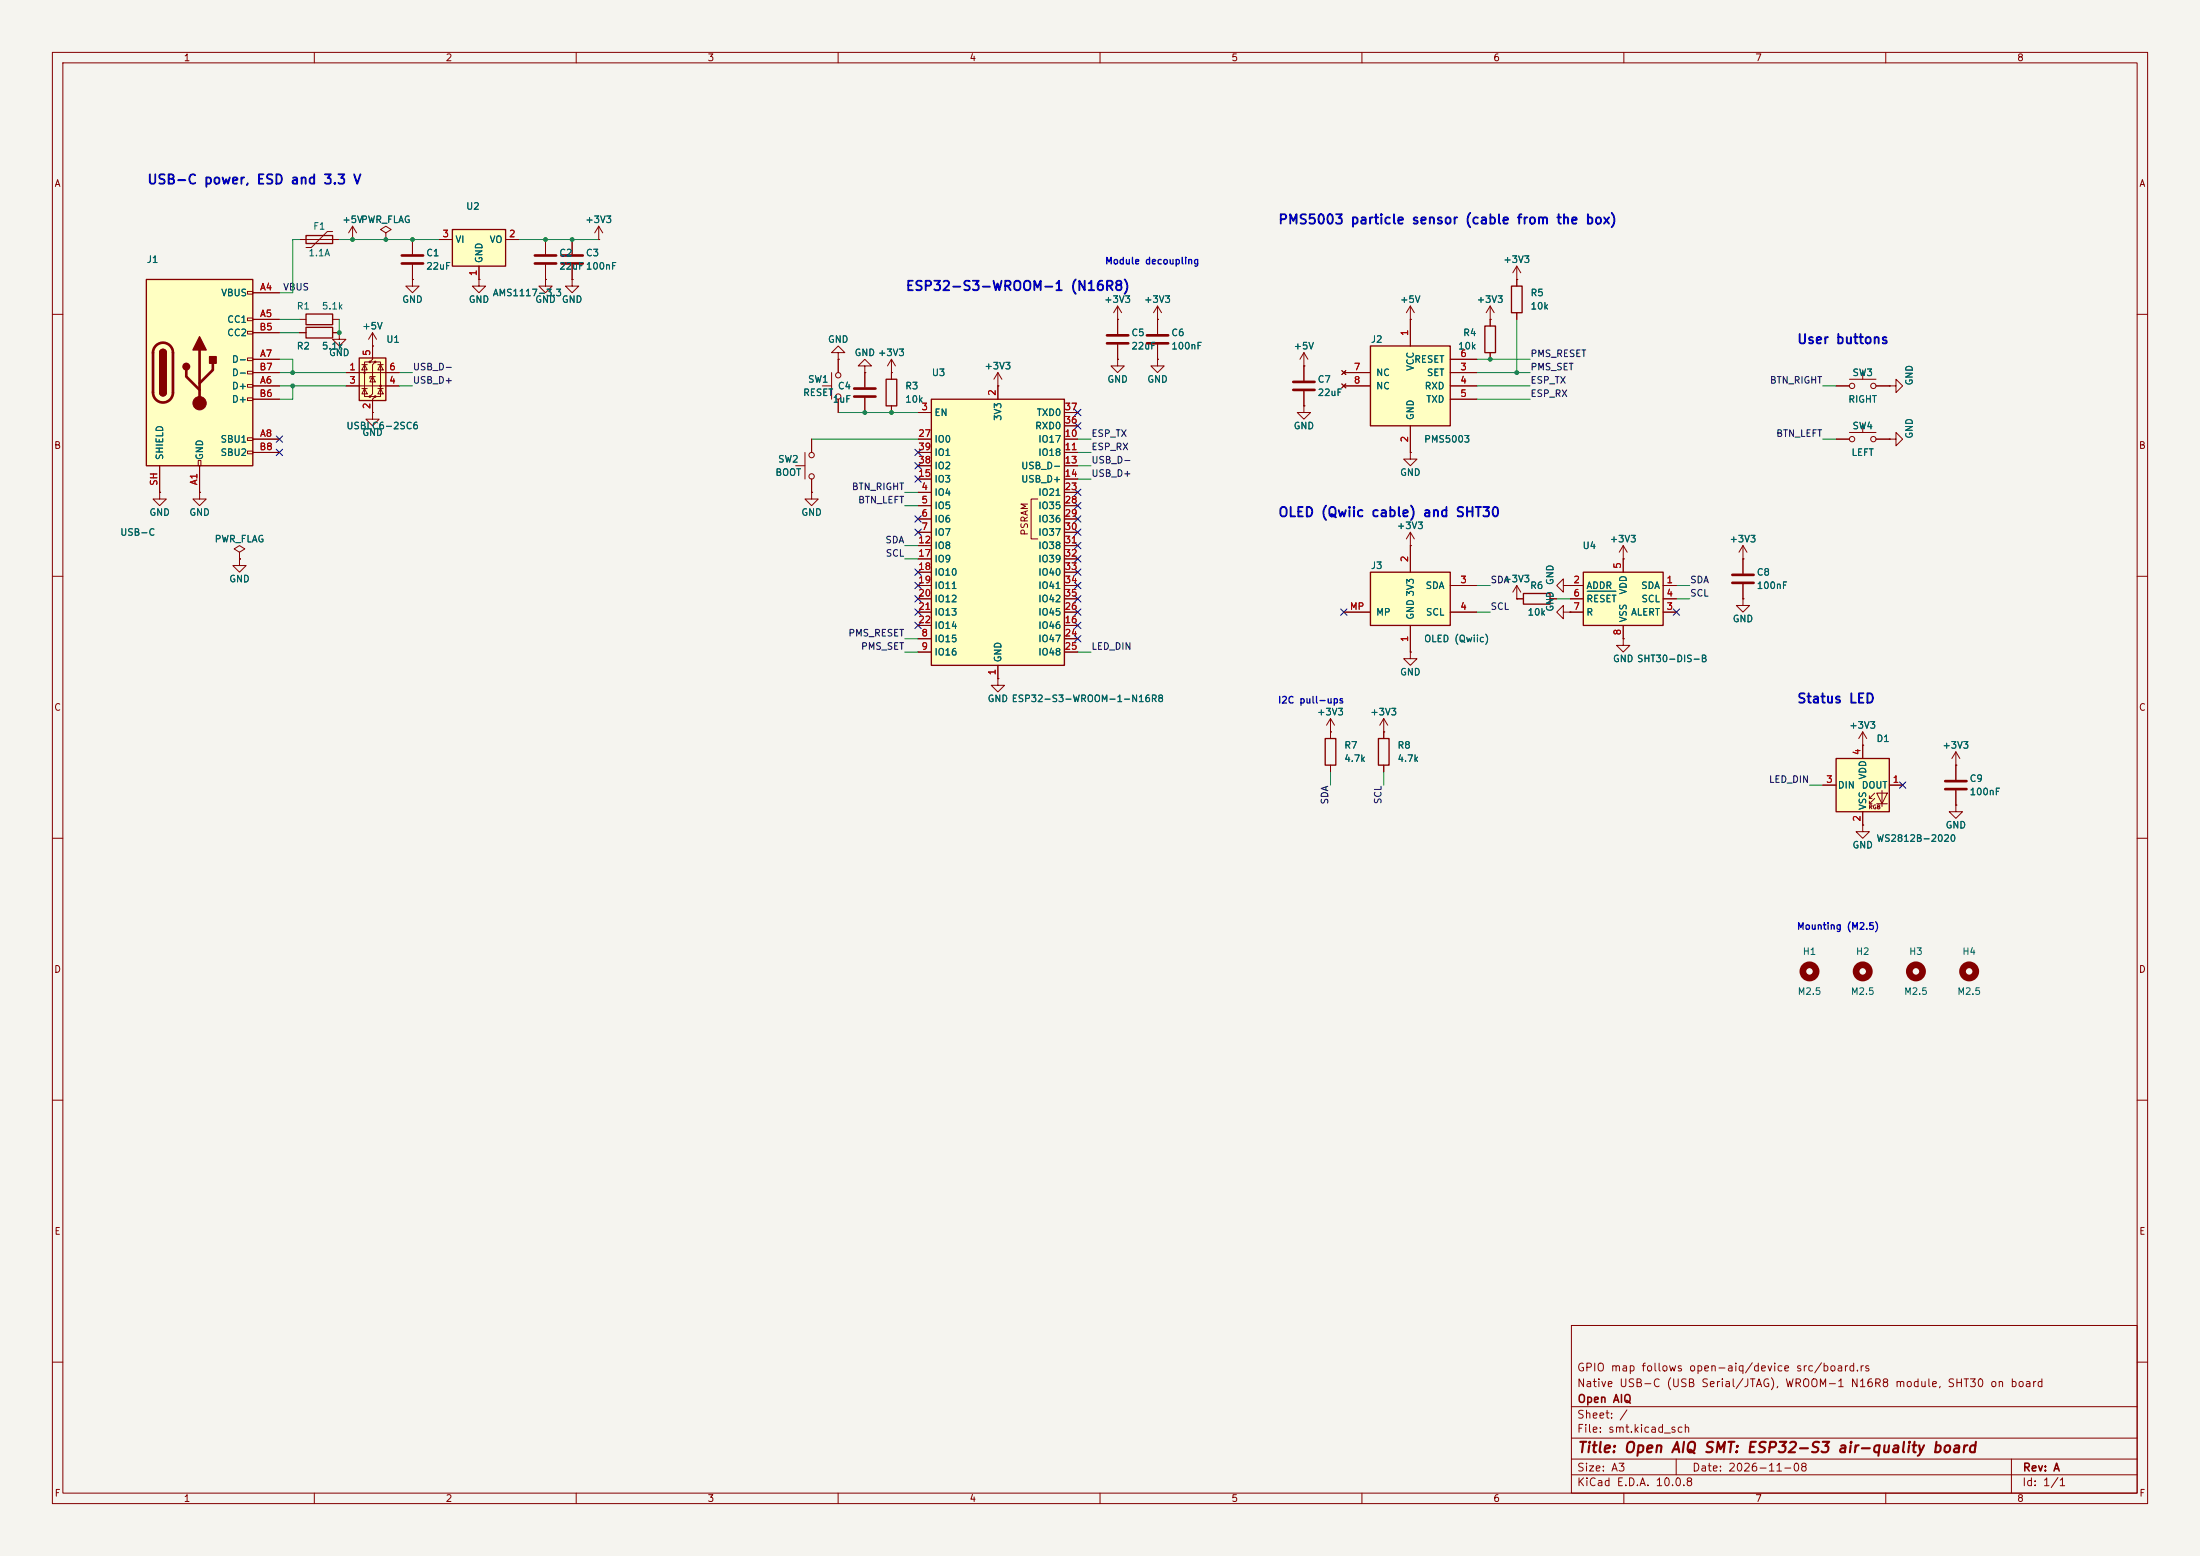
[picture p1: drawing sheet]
<svg xmlns="http://www.w3.org/2000/svg" width="420mm" height="297mm" viewBox="0 0 420 297" stroke-linecap="round" stroke-linejoin="round" font-family="sans-serif">
<path d="M0 0h420v297h-420z" fill="#f5f4ef" stroke="#f5f4ef" stroke-width=".19"/>
<g fill="none" stroke="#840000" stroke-width=".19">
<path d="M10 10h400v277h-400zM12 12h396v273h-396zM60 10v2M110 10v2M160 10v2M210 10v2M260 10v2M310 10v2M360 10v2M109.2 45.7v2.8M109.2 50.5v2.8M10 60h2"/>
<path d="M350.5 73.7h2.6M353.1 72.4h5M355.6 70.6v1.8M358.1 73.7h2.6M360.7 73.7h1.2v-1.3l1.3 1.3-1.3 1.2v-1.2M360.7 73.7h.1M408 60h2M151.9 88.9h1.8M153.7 86.4v5M154.9 83.8v2.6M154.9 91.4v2.6M350.5 83.8h2.6"/>
<path d="M353.1 82.6h5M355.6 80.8v1.8M358.1 83.8h2.6M360.7 83.8h1.2v-1.2l1.3 1.2-1.3 1.3v-1.3M360.7 83.8h.1M10 110h2M289.6 114.3h1.2M295.9 114.3h1.3M298.4 116.8v-1.2l-1.2 1.2 1.2 1.3v-1.3h1.3M299.7 116.8h.1M309.9 106.7h.1M309.9 104.1l-.8 1.3"/>
<path d="M309.9 104.1l.7 1.3M309.9 104.1v2.6M332.7 106.7h.1M332.7 104.1l-.7 1.3M332.7 104.1l.8 1.3M332.7 104.1v2.6M408 110h2M309.9 121.9v1.3h1.2l-1.2 1.3-1.3-1.3h1.3M309.9 121.9h.1M10 160h2M408 160h2M10 210h2"/>
<path d="M408 210h2M300 253h108v32h-108zM10 260h2M300 278.5h108M300 274.5h108M300 268.5h108M320 278.5v3M384 278.5v6.5M408 260h2M60 285v2M110 285v2M160 285v2"/>
<path d="M210 285v2M260 285v2M300 281.5h108M310 285v2M360 285v2"/>
<circle cx="353.6" cy="73.7" r=".51"/>
<circle cx="357.6" cy="73.7" r=".51"/>
<circle cx="154.9" cy="86.9" r=".51"/>
<circle cx="154.9" cy="90.9" r=".51"/>
<circle cx="353.6" cy="83.8" r=".51"/>
<circle cx="357.6" cy="83.8" r=".51"/>
</g>
<path d="M290.8 113.3h5.1v2h-5.1z" fill="none" stroke="#840000" stroke-width=".25"/>
<path d="M107.2 48.8h4.1M107.2 50.3h4.1" fill="none" stroke="#840000" stroke-width=".51"/>
<g fill="none" stroke="#840000" stroke-width="1.3">
<circle cx="345.4" cy="185.4" r="1.27"/>
<circle cx="355.6" cy="185.4" r="1.27"/>
<circle cx="365.8" cy="185.4" r="1.27"/>
<circle cx="375.9" cy="185.4" r="1.27"/>
</g>
<path d="M350.5 144.8h10.2v10.1h-10.2z" fill="#ffffc2"/>
<g fill="none" stroke="#840000" stroke-width=".19">
<path d="M38.1 94v1.3h1.3l-1.3 1.2-1.3-1.2h1.3M38.1 94h.1M355.6 139.7v5.1M355.6 139.7l-.8 1.3M355.6 139.7l.8 1.3M348 149.9h2.5M355.6 157.5v1.3h1.3l-1.3 1.2-1.3-1.2h1.3M355.6 157.5h.1M355.6 142.2h.1M355.6 154.9v2.6M356.9 152.4h.5M356.9 153.4h.5"/>
<path d="M357.9 151.4l-1 1v-.5M357.9 152.4l-1 1v-.5M358.3 151.4h2l-1 2zM358.3 153.4h2M359.3 150.9v3M360.7 149.9h2.5M373.4 153.7v1.2h1.2l-1.2 1.3-1.3-1.3h1.3M373.4 153.7h.1M373.4 146.1h.1M373.4 143.5v5.3M373.4 150.9v2.8M373.4 143.5l-.8 1.3"/>
<path d="M373.4 143.5l.7 1.3"/>
</g>
<path d="M350.5 144.8h10.2v10.1h-10.2z" fill="none" stroke="#840000" stroke-width=".25"/>
<path d="M371.3 149.1h4.1M371.3 150.6h4.1" fill="none" stroke="#840000" stroke-width=".51"/>
<path d="M27.9 53.3h20.4v35.6h-20.4z" fill="#ffffc2"/>
<g fill="none" stroke="#840000" stroke-width=".19">
<path d="M47.2 55.6h1.1v.5h-1.1zM48.3 55.9h5M47.2 60.7h1.1v.5h-1.1zM47.2 63.2h1.1v.6h-1.1zM47.2 68.3h1.1v.5h-1.1zM47.2 70.9h1.1v.5h-1.1zM47.2 73.4h1.1v.5h-1.1zM47.2 75.9h1.1v.6h-1.1zM48.3 61h5M48.3 73.7h5M48.3 68.6h5M48.3 63.5h5"/>
<path d="M48.3 76.2h5M48.3 71.1h5M30.5 94v1.3h1.2l-1.2 1.2-1.3-1.2h1.3M30.5 94h.1M30.5 88.9v5.1M37.8 87.9h.6v1h-.6zM38.1 88.9v5.1M47.2 83.6h1.1v.5h-1.1zM47.2 86.1h1.1v.5h-1.1zM48.3 83.8h5M48.3 86.4h5M298.4 111.8v-1.3l-1.2 1.3 1.2 1.2v-1.2h1.3"/>
<path d="M299.7 111.8h.1M269.2 124.5v1.2h1.3l-1.3 1.3-1.2-1.3h1.2M269.2 124.5h.1"/>
</g>
<path d="M27.9 53.3h20.4v35.6h-20.4zM30.5 67.3a.64 .64 0 0 1 .6-.6 .64 .64 0 0 1 .6 .6M30.5 74.9a.64 .64 0 0 0 .6 .7 .64 .64 0 0 0 .6-.7" fill="none" stroke="#840000" stroke-width=".25"/>
<path d="M29.8 66a1.9 1.9 0 0 1 2-.4 1.9 1.9 0 0 1 1.2 1.7v7.6a1.91 1.91 0 0 1-1.9 1.9 1.91 1.91 0 0 1-1.9-1.9v-7.7l.2-.7zM35.6 70.6v1.3l2.5 2.5M38.1 66.8v10.2M40.6 69.3v1.3l-2.5 2.6" fill="none" stroke="#840000" stroke-width=".51"/>
<g fill="#840000" stroke="#840000" stroke-width=".25">
<path d="M30.5 67.3h1.2v7.6h-1.2z"/>
<path d="M30.7 66.9a.64 .64 0 0 1 .7-.2 .64 .64 0 0 1 .3 .6h-1.2z"/>
<path d="M30.5 74.9h1.2a.64 .64 0 0 1-.6 .7 .64 .64 0 0 1-.6-.7z"/>
<path d="M38.1 64.3l1.3 2.5h-2.6z"/>
<path d="M40 68.1h1.3v1.2h-1.3z"/>
<circle cx="35.6" cy="70" r=".63"/>
</g>
<circle cx="38.1" cy="77" r="1.27" fill="#840000" stroke="#840000" stroke-width=".19"/>
<path d="M261.6 109.2h15.3v10.2h-15.3z" fill="#ffffc2"/>
<path d="M288.5 54.6h2.1v5.1h-2.1zM261.6 109.2h15.3v10.2h-15.3zM253 141h2v5.1h-2zM263.1 141h2.1v5.1h-2.1z" fill="none" stroke="#840000" stroke-width=".25"/>
<g fill="none" stroke="#840000" stroke-width=".19">
<path d="M221 58.4l-.8 1.3M221 58.4l.7 1.3M221 58.4v5.4M269.2 58.4v2.6M269.2 58.4l-.7 1.3M269.2 58.4l.8 1.3M284.5 58.4l-.8 1.3M284.5 58.4l.7 1.3M284.5 58.4v2.6M289.6 53.3h.1M289.6 50.8v3.8M289.6 59.7v1.3"/>
<path d="M289.6 50.8l-.8 1.3M289.6 50.8l.7 1.3M213.4 61v2.8M213.4 65.8v2.8M221 68.6v1.3h1.2l-1.2 1.2-1.3-1.2h1.3M221 68.6h.1M221 61h.1M221 65.8v2.8M248.9 77.5v1.2h1.3l-1.3 1.3-1.3-1.3h1.3M248.9 77.5h.1M248.9 69.9h.1M248.9 67.3v5.3"/>
<path d="M248.9 74.7v2.8M248.9 67.3l-.7 1.3M248.9 67.3l.8 1.3M269.2 61h.1M284.5 61h.1M269.2 86.4v1.2h1.3l-1.3 1.3-1.2-1.3h1.2M269.2 86.4h.1M256.5 116.8h5.1M269.2 104.1h.1M269.2 101.6v7.6M269.2 119.4v5.1M269.2 101.6l-.7 1.3"/>
<path d="M269.2 101.6l.8 1.3M276.9 111.8h5M276.9 116.8h5M289.6 114.3h.1M289.6 111.8l-.8 1.2M289.6 111.8l.7 1.2M289.6 111.8v2.5M254 139.7h.1M254 137.2l-.8 1.2M254 137.2l.8 1.2M254 137.2v3.8M264.2 139.7h.1"/>
<path d="M264.2 137.2l-.8 1.2M264.2 137.2l.7 1.2M264.2 137.2v3.8M254 146.1v1.2M264.2 146.1v1.2"/>
</g>
<path d="M211.3 64h4.1M211.3 65.5h4.1M218.9 64h4.1M218.9 65.5h4.1M246.9 72.9h4.1M246.9 74.4h4.1" fill="none" stroke="#840000" stroke-width=".51"/>
<path d="M261.6 66h15.3v15.3h-15.3z" fill="#ffffc2"/>
<path d="M261.6 66h15.3v15.3h-15.3zM283.5 62.2h2v5.1h-2z" fill="none" stroke="#840000" stroke-width=".25"/>
<g fill="none" stroke="#840000" stroke-width=".19">
<path d="M256.2 70.7l.7 .8M256.2 73.3l.7 .7M256.5 71.1h5.1M256.5 73.7h5.1M256.9 70.7l-.7 .8M256.9 73.3l-.7 .7M269.2 61v5M276.9 71.1h5M276.9 73.7h5M276.9 76.2h5M276.9 68.6h5M284.5 61v1.2"/>
<path d="M284.5 67.3v1.3M269.2 81.3v5.1"/>
</g>
<path d="M177.8 76.2h25.4v50.8h-25.4z" fill="#ffffc2"/>
<path d="M177.8 76.2h25.4v50.8h-25.4z" fill="none" stroke="#840000" stroke-width=".25"/>
<g fill="none" stroke="#840000" stroke-width=".19">
<path d="M175.3 78.7h2.5M190.5 73.7v2.5M203.2 78.7h2.5M154.9 94v1.3h1.3l-1.3 1.2-1.2-1.2h1.2M154.9 94h.1M175.3 94h2.5M175.3 96.5h2.5M175.3 99.1h2.5M175.3 83.8h2.5M175.3 86.4h2.5M175.3 88.9h2.5M175.3 91.4h2.5"/>
<path d="M198.1 95.3h-1.3v7.6h1.3M203.2 94h2.5M203.2 96.5h2.5M203.2 99.1h2.5M203.2 83.8h2.5M203.2 86.4h2.5M203.2 88.9h2.5M203.2 91.4h2.5M203.2 81.3h2.5M175.3 101.6h2.5M175.3 104.1h2.5M175.3 119.4h2.5"/>
<path d="M175.3 106.7h2.5M175.3 109.2h2.5M175.3 111.8h2.5M175.3 114.3h2.5M175.3 116.8h2.5M203.2 101.6h2.5M203.2 104.1h2.5M203.2 119.4h2.5M203.2 106.7h2.5M203.2 109.2h2.5M203.2 111.8h2.5M203.2 114.3h2.5"/>
<path d="M203.2 116.8h2.5M332.7 114.3v1.3h1.3l-1.3 1.2-1.2-1.2h1.2M332.7 114.3h.1M332.7 106.7v2.8M332.7 111.5v2.8M175.3 121.9h2.5M175.3 124.5h2.5M190.5 129.5v1.3h1.3l-1.3 1.3-1.3-1.3h1.3M190.5 129.5h.1M190.5 127v2.5M203.2 121.9h2.5M203.2 124.5h2.5"/>
</g>
<path d="M330.7 109.7h4.1M330.7 111.3h4.1" fill="none" stroke="#840000" stroke-width=".51"/>
<path d="M302.3 109.2h15.2v10.2h-15.2z" fill="#ffffc2"/>
<path d="M58.4 59.9h5.1v2.1h-5.1zM58.4 62.5h5.1v2h-5.1zM302.3 109.2h15.2v10.2h-15.2z" fill="none" stroke="#840000" stroke-width=".25"/>
<g fill="none" stroke="#840000" stroke-width=".19">
<path d="M213.4 58.4l-.8 1.3M213.4 58.4l.7 1.3M213.4 58.4v2.6M57.1 61h1.3M57.1 63.5h1.3M63.5 61h1.3M63.5 63.5h1.3M64.8 63.5v1.3h1.2l-1.2 1.2-1.3-1.2h1.3M64.8 63.5h.1M71.1 66h.1M71.1 78.7v1.3h1.3l-1.3 1.3-1.3-1.3h1.3M71.1 78.7h.1"/>
<path d="M71.1 63.5l-.7 1.3M71.1 63.5l.8 1.3M71.1 63.5v2.5M157 73.7h1.7M158.7 71.1v5.1M160 67.3h1.3l-1.3-1.3-1.3 1.3h1.3v1.3M160 68.6h.1M160 68.6v2.5M160 76.2v2.5M165.1 69.9h1.3l-1.3-1.3-1.3 1.3h1.3v1.2M165.1 71.1h.1M165.1 71.1v2.8"/>
<path d="M165.1 75.9v2.8M170.2 71.1h.1M170.2 68.6l-.8 1.3M170.2 68.6l.7 1.3M170.2 68.6v2.5M190.5 73.7h.1M190.5 71.1l-.8 1.3M190.5 71.1l.8 1.3M190.5 71.1v2.6M213.4 61h.1M213.4 68.6v1.3h1.2l-1.2 1.2-1.3-1.2h1.3M213.4 68.6h.1"/>
<path d="M45.7 106.7v1.3h1.3l-1.3 1.2-1.3-1.2h1.3M45.7 106.7h.1M45.7 105.4l1-.6-1-.7-1 .7 1 .6v1.3M299.7 111.8h2.6M299.7 116.8h2.6M299.7 114.3h2.6M309.9 106.7v2.5M309.9 119.4v2.5M317.5 111.8h2.5M317.5 116.8h2.5M317.5 114.3h2.5"/>
<circle cx="160" cy="75.7" r=".51"/>
<circle cx="160" cy="71.6" r=".51"/>
</g>
<path d="M303 112.9h5.5" fill="none" stroke="#006464" stroke-width=".19"/>
<path d="M163.1 74.2h4M163.1 75.7h4" fill="none" stroke="#840000" stroke-width=".51"/>
<path d="M68.6 68.3h5.1v8.2h-5.1z" fill="#ffffc2"/>
<g fill="#840000">
<circle cx="69.6" cy="71.1" r=".25"/>
<circle cx="70.6" cy="69.1" r=".25"/>
<circle cx="70.6" cy="75.7" r=".25"/>
<circle cx="71.6" cy="69.1" r=".25"/>
<circle cx="71.6" cy="75.7" r=".25"/>
<circle cx="72.6" cy="73.7" r=".25"/>
</g>
<g fill="none" stroke="#840000" stroke-width=".19">
<path d="M57.1 45.7h7.7M63.5 44.2h-1l-3.1 3h-1M67.3 45.7h.1M67.3 43.2l-.8 1.3M67.3 43.2l.8 1.3M67.3 43.2v2.5M73.7 44.5l1-.7-1-.6-1.1 .6 1.1 .7v1.2M73.7 45.7h.1M78.7 53.3v1.3h1.3l-1.3 1.3-1.2-1.3h1.2M78.7 53.3h.1M78.7 45.7v2.8M78.7 50.5v2.8"/>
<path d="M104.1 45.7v2.8M104.1 50.5v2.8M109.2 53.3v1.3h1.3l-1.3 1.3-1.3-1.3h1.3M109.2 53.3h.1M114.3 45.7h.1M114.3 43.2l-.8 1.3M114.3 43.2l.8 1.3M114.3 43.2v2.5M66 71.1h10.2M66 73.7h10.2M69.1 74.2h1M69.1 69.6h1"/>
<path d="M69.6 69.6l.5 1h-1zM69.6 74.2l.5 1h-1zM70.6 69.1h-1v6.6h1M71.1 66v2.6l-.5 .5h1l-.5 .5v5.6l-.5 .5h1l-.5 .5v2.5M71.1 71.9l.5 1h-1zM71.6 71.9h-1v.4M71.6 69.1h1v6.6h-1M72.1 74.2h1.1M72.1 69.6h1.1M72.6 69.6l.6 1h-1.1zM72.6 74.2l.6 1h-1.1zM170.2 71.1v1.3"/>
<path d="M170.2 77.5v1.2"/>
</g>
<path d="M58.4 45h5.1v1.5h-5.1zM68.6 68.3h5.1v8.2h-5.1zM169.2 72.4h2v5.1h-2z" fill="none" stroke="#840000" stroke-width=".25"/>
<path d="M76.7 48.8h4.1M76.7 50.3h4.1M102.1 48.8h4.1M102.1 50.3h4.1" fill="none" stroke="#840000" stroke-width=".51"/>
<path d="M86.4 43.8h10.1v7h-10.1z" fill="#ffffc2"/>
<path d="M86.4 43.8h10.1v7h-10.1z" fill="none" stroke="#840000" stroke-width=".25"/>
<g fill="none" stroke="#840000" stroke-width=".19">
<path d="M48.3 55.9h5M67.3 45.7h.1M73.7 45.7h.1M78.7 53.3h.1M78.7 45.7v2.8M78.7 50.5v2.8M83.8 45.7h2.6M91.4 53.3v1.3h1.3l-1.3 1.3-1.2-1.3h1.2M91.4 53.3h.1M91.4 50.8v2.5M96.5 45.7h2.6M104.1 53.3v1.3h1.3l-1.3 1.3-1.2-1.3h1.2"/>
<path d="M104.1 53.3h.1M104.1 45.7v2.8M104.1 50.5v2.8M109.2 53.3h.1M109.2 45.7v2.8M109.2 50.5v2.8M114.3 45.7h.1M289.6 53.3h.1M289.6 53.3v1.3M289.6 59.7v1.3M48.3 73.7h5M48.3 61h5"/>
<path d="M48.3 68.6h5M48.3 63.5h5M48.3 76.2h5M48.3 71.1h5M57.1 63.5h1.3M63.5 63.5h1.3M64.8 63.5h.1M66 73.7h2.6M66 71.1h2.6M71.1 66h.1M71.1 78.7h.1M71.1 66v2.6"/>
<path d="M71.1 76.2v2.5M73.7 73.7h2.5M73.7 71.1h2.5M160 68.6h.1M160 68.6v2.5M160 76.2v2.5M165.1 71.1h.1M165.1 71.1v2.8M165.1 75.9v2.8M170.2 71.1h.1M170.2 71.1v1.3M170.2 77.5v1.2"/>
<path d="M175.3 78.7h2.5M190.5 73.7h.1M190.5 73.7v2.5M203.2 78.7h2.5M213.4 68.6h.1M213.4 61h.1M213.4 61v2.8M213.4 65.8v2.8M221 61h.1M221 68.6h.1M221 61v2.8M221 65.8v2.8"/>
<path d="M248.9 69.9h.1M248.9 77.5h.1M248.9 69.9v2.7M248.9 74.7v2.8M256.2 70.7l.7 .8M256.2 73.3l.7 .7M256.5 73.7h5.1M256.5 71.1h5.1M256.9 70.7l-.7 .8M256.9 73.3l-.7 .7M269.2 61h.1M269.2 61v5"/>
<path d="M276.9 73.7h5M276.9 68.6h5M276.9 76.2h5M276.9 71.1h5M284.5 61h.1M284.5 61v1.2M284.5 67.3v1.3M350.5 73.7h2.6M358.1 73.7h2.6M360.7 73.7h.1M30.5 94h.1M30.5 88.9v5.1"/>
<path d="M38.1 94h.1M38.1 88.9v5.1M48.3 83.8h5M48.3 86.4h5M154.9 94h.1M154.9 83.8v2.6M154.9 91.4v2.6M175.3 83.8h2.5M175.3 86.4h2.5M175.3 94h2.5M175.3 96.5h2.5M175.3 99.1h2.5"/>
<path d="M175.3 88.9h2.5M175.3 91.4h2.5M203.2 83.8h2.5M203.2 86.4h2.5M203.2 94h2.5M203.2 96.5h2.5M203.2 99.1h2.5M203.2 88.9h2.5M203.2 91.4h2.5M203.2 81.3h2.5M269.2 86.4h.1M269.2 81.3v5.1"/>
<path d="M350.5 83.8h2.6M358.1 83.8h2.6M360.7 83.8h.1M45.7 106.7h.1M175.3 111.8h2.5M175.3 116.8h2.5M175.3 114.3h2.5M175.3 101.6h2.5M175.3 104.1h2.5M175.3 119.4h2.5M175.3 106.7h2.5M175.3 109.2h2.5"/>
<path d="M203.2 111.8h2.5M203.2 116.8h2.5M203.2 114.3h2.5M203.2 101.6h2.5M203.2 104.1h2.5M203.2 119.4h2.5M203.2 106.7h2.5M203.2 109.2h2.5M256.5 116.8h5.1M269.2 104.1h.1M269.2 104.1v5.1M269.2 119.4v5.1"/>
<path d="M276.9 111.8h5M276.9 116.8h5M289.6 114.3h.1M289.6 114.3h1.2M295.9 114.3h1.3M299.7 111.8h.1M299.7 116.8h.1M299.7 111.8h2.6M299.7 116.8h2.6M299.7 114.3h2.6M309.9 106.7h.1M309.9 106.7v2.5"/>
<path d="M309.9 119.4v2.5M317.5 111.8h2.5M317.5 116.8h2.5M317.5 114.3h2.5M332.7 114.3h.1M332.7 106.7h.1M332.7 106.7v2.8M332.7 111.5v2.8M175.3 121.9h2.5M175.3 124.5h2.5M190.5 129.5h.1M190.5 127v2.5"/>
<path d="M203.2 121.9h2.5M203.2 124.5h2.5M254 139.7h.1M254 139.7v1.3M264.2 139.7h.1M264.2 139.7v1.3M269.2 124.5h.1M309.9 121.9h.1M254 146.1v1.2M264.2 146.1v1.2M348 149.9h2.5M355.6 157.5h.1"/>
<path d="M355.6 142.2h.1M355.6 142.2v2.6M355.6 154.9v2.6M360.7 149.9h2.5M373.4 153.7h.1M373.4 146.1h.1M373.4 146.1v2.7M373.4 150.9v2.8"/>
</g>
<g fill="none" stroke="#009600" stroke-width=".19">
<path d="M57.1 45.7h-1.2v10.2h-2.6M64.8 45.7h19M99.1 45.7h15.2M53.3 68.6h2.6v2.5M53.3 71.1h12.7M53.3 73.7h12.7M53.3 61h3.8M53.3 63.5h3.8M55.9 73.7v2.5h-2.6M64.8 61v2.5M76.2 71.1h2.5M76.2 73.7h2.5"/>
<path d="M160 78.7h15.3M281.9 68.6h10.2M281.9 71.1h10.2M281.9 73.7h10.2M281.9 76.2h10.2M289.6 61v10.1M348 73.7h2.5M154.9 83.8h20.4M172.7 94h2.6M172.7 96.5h2.6M205.7 88.9h2.6M205.7 83.8h2.6"/>
<path d="M205.7 86.4h2.6M205.7 91.4h2.6M348 83.8h2.5M172.7 104.1h2.6M172.7 106.7h2.6M281.9 111.8h2.6M281.9 116.8h2.6M297.2 114.3h2.5M320 111.8h2.6M320 114.3h2.6M172.7 121.9h2.6M172.7 124.5h2.6"/>
<path d="M205.7 124.5h2.6M254 147.3v2.6M264.2 147.3v2.6M345.4 149.9h2.6"/>
</g>
<g fill="none" stroke="#000084" stroke-width=".19">
<path d="M205.1 78.1l1.2 1.2M206.3 78.1l-1.2 1.2M52.7 83.2l1.2 1.2M52.7 85.8l1.2 1.2M53.9 83.2l-1.2 1.2M53.9 85.8l-1.2 1.2M174.7 90.8l1.2 1.2M174.7 85.8l1.2 1.2M174.7 88.3l1.2 1.2M174.7 98.5l1.2 1.2M175.9 90.8l-1.2 1.2M175.9 85.8l-1.2 1.2"/>
<path d="M175.9 88.3l-1.2 1.2M175.9 98.5l-1.2 1.2M205.1 93.4l1.2 1.2M205.1 98.5l1.2 1.2M205.1 80.7l1.2 1.2M205.1 95.9l1.2 1.2M206.3 80.7l-1.2 1.2M206.3 93.4l-1.2 1.2M206.3 98.5l-1.2 1.2M206.3 95.9l-1.2 1.2M174.7 111.2l1.2 1.2M174.7 113.7l1.2 1.2"/>
<path d="M174.7 108.6l1.2 1.2M174.7 116.2l1.2 1.2M174.7 118.8l1.2 1.2M174.7 101l1.2 1.2M175.9 111.2l-1.2 1.2M175.9 108.6l-1.2 1.2M175.9 113.7l-1.2 1.2M175.9 116.2l-1.2 1.2M175.9 118.8l-1.2 1.2M175.9 101l-1.2 1.2M205.1 118.8l1.2 1.2M205.1 116.2l1.2 1.2"/>
<path d="M205.1 113.7l1.2 1.2M205.1 111.2l1.2 1.2M205.1 108.6l1.2 1.2M205.1 106.1l1.2 1.2M205.1 103.5l1.2 1.2M205.1 101l1.2 1.2M206.3 118.8l-1.2 1.2M206.3 116.2l-1.2 1.2M206.3 113.7l-1.2 1.2M206.3 111.2l-1.2 1.2M206.3 108.6l-1.2 1.2M206.3 106.1l-1.2 1.2"/>
<path d="M206.3 103.5l-1.2 1.2M206.3 101l-1.2 1.2M255.9 116.2l1.2 1.2M257.1 116.2l-1.2 1.2M319.4 116.2l1.2 1.2M320.6 116.2l-1.2 1.2M205.1 121.3l1.2 1.2M206.3 121.3l-1.2 1.2M362.6 149.3l1.2 1.2M363.8 149.3l-1.2 1.2"/>
</g>
<path d="M303 112.9h5.5" fill="none" stroke="#006464" stroke-width=".19"/>
<g fill="#009600">
<circle cx="67.3" cy="45.7" r=".46"/>
<circle cx="55.9" cy="71.1" r=".46"/>
<circle cx="55.9" cy="73.7" r=".46"/>
<circle cx="64.8" cy="63.5" r=".46"/>
<circle cx="73.7" cy="45.7" r=".46"/>
<circle cx="78.7" cy="45.7" r=".46"/>
<circle cx="104.1" cy="45.7" r=".46"/>
<circle cx="109.2" cy="45.7" r=".46"/>
<circle cx="170.2" cy="78.7" r=".46"/>
<circle cx="165.1" cy="78.7" r=".46"/>
<circle cx="289.6" cy="71.1" r=".46"/>
<circle cx="284.5" cy="68.6" r=".46"/>
</g>
<text font-size="2" fill="#840000" x="301" y="277.8">Title: Open AIQ SMT: ESP32-S3 air-quality board</text>
<g font-size="1.8" fill="#0000c2">
<text x="28" y="35.6">USB-C power, ESD and 3.3 V</text>
<text x="243.9" y="43.2">PMS5003 particle sensor (cable from the box)</text>
<text x="172.8" y="55.9">ESP32-S3-WROOM-1 (N16R8)</text>
<text x="343" y="66.1">User buttons</text>
<text x="243.9" y="99.1">OLED (Qwiic cable) and SHT30</text>
<text x="343" y="134.7">Status LED</text>
</g>
<g font-size="1.5" fill="#840000">
<text x="300.9" y="262.1">GPIO map follows open-aiq/device src/board.rs</text>
<text x="300.9" y="265.1">Native USB-C (USB Serial/JTAG), WROOM-1 N16R8 module, SHT30 on board</text>
<text x="301" y="268.1">Open AIQ</text>
<text x="300.9" y="273.8">File: smt.kicad_sch</text>
<text x="300.9" y="271.1">Sheet: /</text>
<text x="300.9" y="281.2">Size: A3</text>
<text x="322.9" y="281.2">Date: 2026-11-08</text>
<text x="386" y="281.2">Rev: A</text>
<text x="300.9" y="284">KiCad E.D.A. 10.0.8</text>
<text x="385.9" y="284">Id: 1/1</text>
</g>
<g font-size="1.3" fill="#840000">
<text x="35" y="12">1</text>
<text x="85" y="12">2</text>
<text x="135" y="12">3</text>
<text x="185" y="12">4</text>
<text x="235" y="12">5</text>
<text x="285" y="12">6</text>
<text x="335" y="12">7</text>
<text x="385" y="12">8</text>
<text x="10.3" y="36">A</text>
<text x="408.3" y="36">A</text>
<text x="10.2" y="86">B</text>
<text x="408.2" y="86">B</text>
<text x="196.5" y="102.3" transform="rotate(-90 196.5 102.3)">PSRAM</text>
<text x="10.2" y="136">C</text>
<text x="408.2" y="136">C</text>
<text x="10.2" y="186">D</text>
<text x="408.2" y="186">D</text>
<text x="10.3" y="236">E</text>
<text x="408.3" y="236">E</text>
<text x="10.3" y="286">F</text>
<text x="35" y="287">1</text>
<text x="85" y="287">2</text>
<text x="135" y="287">3</text>
<text x="185" y="287">4</text>
<text x="235" y="287">5</text>
<text x="285" y="287">6</text>
<text x="335" y="287">7</text>
<text x="385" y="287">8</text>
<text x="408.3" y="286">F</text>
</g>
<g font-size="1.3" fill="#006464">
<text x="88.9" y="40.3">U2</text>
<text x="59.7" y="44.1">F1</text>
<text x="65.2" y="42.9">+5VPWR_FLAG</text>
<text x="86.8" y="46.7">VI</text>
<text x="93.4" y="46.7">VO</text>
<text x="111.6" y="42.9">+3V3</text>
<text x="27.9" y="50.5">J1</text>
<text x="58.8" y="49.2">1.1A</text>
<text x="81.3" y="49.2">C1</text>
<text x="81.3" y="51.8">22uF</text>
<text x="92.4" y="50.3" transform="rotate(-90 92.4 50.3)">GND</text>
<text x="106.7" y="49.2">C2</text>
<text x="106.7" y="51.8">22uF 100nF</text>
<text x="111.7" y="49.2">C3</text>
<text x="286.9" y="50.5">+3V3</text>
<text x="42.1" y="56.8">VBUS</text>
<text x="56.5" y="59.4">R1</text>
<text x="61.3" y="59.4">5.1k</text>
<text x="76.7" y="58.1">GND</text>
<text x="89.4" y="58.1">GND</text>
<text x="94" y="56.8">AMS1117-3.3</text>
<text x="102.1" y="58.1">GND</text>
<text x="107.2" y="58.1">GND</text>
<text x="210.7" y="58.1">+3V3</text>
<text x="218.3" y="58.1">+3V3</text>
<text x="267.2" y="58.1">+5V</text>
<text x="281.8" y="58.1">+3V3</text>
<text x="292.1" y="56.8">R5</text>
<text x="292.1" y="59.4">10k</text>
<text x="43.3" y="61.9">CC1</text>
<text x="43.3" y="64.5">CC2</text>
<text x="69.1" y="63.2">+5V</text>
<text x="73.6" y="65.7">U1</text>
<text x="158" y="65.7">GND</text>
<text x="215.9" y="64.5">C5</text>
<text x="223.5" y="64.5">C6</text>
<text x="261.6" y="65.7">J2</text>
<text x="279.2" y="64.5">R4</text>
<text x="44.2" y="69.5">D-</text>
<text x="56.5" y="67">R2</text>
<text x="61.3" y="67">5.1k</text>
<text x="62.7" y="68.3">GND</text>
<text x="163" y="68.3">GND +3V3</text>
<text x="187.8" y="70.8">+3V3</text>
<text x="215.9" y="67">22uF</text>
<text x="223.5" y="67">100nF</text>
<text x="246.9" y="67">+5V</text>
<text x="269.9" y="69.5">RESET</text>
<text x="270.2" y="70.9" transform="rotate(-90 270.2 70.9)">VCC</text>
<text x="278.3" y="67">10k</text>
<text x="44.2" y="74.6">D+</text>
<text x="44.2" y="77.2">D+</text>
<text x="44.2" y="72.1">D-</text>
<text x="153.2" y="75.9">RESET</text>
<text x="154.1" y="73.4">SW1</text>
<text x="158.9" y="77.2">1uF</text>
<text x="159.8" y="74.6">C4</text>
<text x="172.7" y="74.6">R3</text>
<text x="172.7" y="77.2">10k</text>
<text x="177.8" y="72.1">U3</text>
<text x="211.3" y="73.4">GND</text>
<text x="218.9" y="73.4">GND</text>
<text x="251.4" y="73.4">C7</text>
<text x="251.4" y="75.9">22uF</text>
<text x="262.6" y="72.1">NC</text>
<text x="262.6" y="74.6">NC</text>
<text x="271.9" y="74.6">RXD</text>
<text x="272.2" y="77.2">TXD</text>
<text x="272.3" y="72.1">SET</text>
<text x="352.8" y="77.2">RIGHT</text>
<text x="353.5" y="72.1">SW3</text>
<text x="365.5" y="73.7" transform="rotate(-90 365.5 73.7)">GND</text>
<text x="66" y="82.2">USBLC6-2SC6</text>
<text x="69.1" y="83.5">GND</text>
<text x="178.3" y="79.7">EN</text>
<text x="191.5" y="80.4" transform="rotate(-90 191.5 80.4)">3V3</text>
<text x="197.5" y="82.2">RXD0</text>
<text x="197.8" y="79.7">TXD0</text>
<text x="246.9" y="82.2">GND</text>
<text x="270.2" y="80.3" transform="rotate(-90 270.2 80.3)">GND</text>
<text x="353.5" y="82.2">SW4</text>
<text x="365.5" y="83.8" transform="rotate(-90 365.5 83.8)">GND</text>
<text x="31.4" y="87.9" transform="rotate(-90 31.4 87.9)">SHIELD</text>
<text x="39.1" y="87.9" transform="rotate(-90 39.1 87.9)">GND</text>
<text x="42" y="84.8">SBU1</text>
<text x="42" y="87.3">SBU2</text>
<text x="148.4" y="88.6">SW2</text>
<text x="178.3" y="84.8">IO0</text>
<text x="178.3" y="89.9">IO2</text>
<text x="178.3" y="87.3">IO1</text>
<text x="194.8" y="89.9">USB_D-</text>
<text x="198.1" y="84.8">IO17</text>
<text x="198.1" y="87.3">IO18</text>
<text x="271.8" y="84.8">PMS5003</text>
<text x="353.4" y="87.3">LEFT</text>
<text x="147.9" y="91.1">BOOT</text>
<text x="178.3" y="94.9">IO4</text>
<text x="178.3" y="92.4">IO3</text>
<text x="194.8" y="92.4">USB_D+</text>
<text x="198.1" y="94.9">IO21</text>
<text x="267.2" y="91.1">GND</text>
<text x="28.4" y="98.8">GND</text>
<text x="36" y="98.8">GND</text>
<text x="152.9" y="98.8">GND</text>
<text x="178.3" y="97.5">IO5</text>
<text x="178.3" y="100">IO6</text>
<text x="198.1" y="97.5">IO35</text>
<text x="198.1" y="100">IO36</text>
<text x="266.6" y="101.3">+3V3</text>
<text x="22.8" y="102.6">USB-C</text>
<text x="40.9" y="103.8">PWR_FLAG</text>
<text x="178.3" y="102.6">IO7</text>
<text x="178.3" y="105.1">IO8</text>
<text x="178.3" y="107.6">IO9</text>
<text x="198.1" y="102.6">IO37</text>
<text x="198.1" y="105.1">IO38</text>
<text x="198.1" y="107.6">IO39</text>
<text x="302" y="105.1">U4</text>
<text x="307.2" y="103.8">+3V3</text>
<text x="330.1" y="103.8">+3V3</text>
<text x="43.7" y="111.5">GND</text>
<text x="178.3" y="110.2">IO10</text>
<text x="178.3" y="112.7">IO11</text>
<text x="198.1" y="110.2">IO40</text>
<text x="198.1" y="112.7">IO41</text>
<text x="261.6" y="108.9">J3</text>
<text x="272" y="112.7">SDA</text>
<text x="286.9" y="111.5">+3V3</text>
<text x="292" y="112.7">R6</text>
<text x="296.9" y="111.8" transform="rotate(-90 296.9 111.8)">GND</text>
<text x="302.7" y="112.7">ADDR</text>
<text x="310.8" y="113.6" transform="rotate(-90 310.8 113.6)">VDD</text>
<text x="313.2" y="112.7">SDA</text>
<text x="335.3" y="110.2">C8</text>
<text x="335.3" y="112.7">100nF</text>
<text x="178.3" y="115.3">IO12</text>
<text x="178.3" y="117.8">IO13</text>
<text x="198.1" y="117.8">IO45</text>
<text x="198.1" y="115.3">IO42</text>
<text x="262.6" y="117.8">MP</text>
<text x="270.2" y="118.4" transform="rotate(-90 270.2 118.4)">GND 3V3</text>
<text x="272.1" y="117.8">SCL</text>
<text x="291.5" y="117.8">10k</text>
<text x="296.9" y="116.9" transform="rotate(-90 296.9 116.9)">GND</text>
<text x="302.7" y="115.3">RESET</text>
<text x="302.7" y="117.8">R</text>
<text x="310.8" y="118.9" transform="rotate(-90 310.8 118.9)">VSS</text>
<text x="311.3" y="117.8">ALERT</text>
<text x="313.3" y="115.3">SCL</text>
<text x="330.7" y="119.1">GND</text>
<text x="178.3" y="122.9">IO15</text>
<text x="178.3" y="125.4">IO16</text>
<text x="178.3" y="120.3">IO14</text>
<text x="198.1" y="120.3">IO46</text>
<text x="198.1" y="122.9">IO47</text>
<text x="198.1" y="125.4">IO48</text>
<text x="271.8" y="122.9">OLED (Qwiic)</text>
<text x="191.5" y="126.5" transform="rotate(-90 191.5 126.5)">GND</text>
<text x="267.2" y="129.2">GND</text>
<text x="307.8" y="126.7">GND SHT30-DIS-B</text>
<text x="188.4" y="134.3">GND ESP32-S3-WROOM-1-N16R8</text>
<text x="251.3" y="136.9">+3V3</text>
<text x="261.5" y="136.9">+3V3</text>
<text x="256.5" y="143.2">R7</text>
<text x="266.7" y="143.2">R8</text>
<text x="352.9" y="139.4">+3V3</text>
<text x="358.1" y="141.9">D1</text>
<text x="370.7" y="143.2">+3V3</text>
<text x="256.5" y="145.7">4.7k</text>
<text x="266.7" y="145.7">4.7k</text>
<text x="356.6" y="148.9" transform="rotate(-90 356.6 148.9)">VDD</text>
<text x="375.9" y="149.6">C9</text>
<text x="350.7" y="150.8">DIN</text>
<text x="355.3" y="150.8">DOUT</text>
<text x="356.6" y="154.7" transform="rotate(-90 356.6 154.7)">VSS</text>
<text x="375.9" y="152.1">100nF</text>
<text x="358.1" y="161">WS2812B-2020</text>
<text x="371.3" y="158.4">GND</text>
<text x="353.5" y="162.3">GND</text>
<text x="344" y="182.6">H1</text>
<text x="354.2" y="182.6">H2</text>
<text x="364.4" y="182.6">H3</text>
<text x="374.5" y="182.6">H4</text>
<text x="343.1" y="190.2">M2.5</text>
<text x="353.2" y="190.2">M2.5</text>
<text x="363.4" y="190.2">M2.5</text>
<text x="373.6" y="190.2">M2.5</text>
</g>
<g font-size="1.3" fill="#a90000">
<text x="84.4" y="45.6">3</text>
<text x="97.1" y="45.6">2</text>
<text x="91.3" y="52.8" transform="rotate(-90 91.3 52.8)">1</text>
<text x="49.5" y="55.7">A4</text>
<text x="49.4" y="63.4">B5</text>
<text x="49.5" y="60.8">A5</text>
<text x="269.1" y="64.2" transform="rotate(-90 269.1 64.2)">1</text>
<text x="49.4" y="71">B7</text>
<text x="49.5" y="68.4">A7</text>
<text x="66.6" y="71">1</text>
<text x="71" y="68" transform="rotate(-90 71 68)">5</text>
<text x="74.2" y="71">6</text>
<text x="258.3" y="71">7</text>
<text x="278.7" y="71">3</text>
<text x="278.7" y="68.4">6</text>
<text x="49.4" y="76.1">B6</text>
<text x="49.5" y="73.5">A6</text>
<text x="66.6" y="73.5">3</text>
<text x="74.2" y="73.5">4</text>
<text x="190.4" y="75.7" transform="rotate(-90 190.4 75.7)">2</text>
<text x="258.3" y="73.5">8</text>
<text x="278.7" y="73.5">4</text>
<text x="278.7" y="76.1">5</text>
<text x="49.5" y="83.7">A8</text>
<text x="71" y="78.2" transform="rotate(-90 71 78.2)">2</text>
<text x="175.2" y="83.7">27</text>
<text x="175.8" y="78.6">3</text>
<text x="203.1" y="83.7">10</text>
<text x="203.1" y="81.1">36</text>
<text x="203.1" y="78.6">37</text>
<text x="49.4" y="86.2">B8</text>
<text x="175.2" y="88.8">38</text>
<text x="175.2" y="86.2">39</text>
<text x="203.1" y="86.2">11</text>
<text x="203.1" y="88.8">13</text>
<text x="269.1" y="84.6" transform="rotate(-90 269.1 84.6)">2</text>
<text x="30.3" y="92.8" transform="rotate(-90 30.3 92.8)">SH</text>
<text x="38" y="92.7" transform="rotate(-90 38 92.7)">A1</text>
<text x="175.2" y="91.3">15</text>
<text x="175.8" y="93.8">4</text>
<text x="203.1" y="91.3">14</text>
<text x="203.1" y="93.8">23</text>
<text x="175.8" y="96.4">5</text>
<text x="175.8" y="98.9">6</text>
<text x="175.8" y="101.5">7</text>
<text x="203.1" y="96.4">28</text>
<text x="203.1" y="98.9">29</text>
<text x="203.1" y="101.5">30</text>
<text x="175.2" y="104">12</text>
<text x="175.2" y="106.5">17</text>
<text x="203.1" y="104">31</text>
<text x="203.1" y="106.5">32</text>
<text x="269.1" y="107.4" transform="rotate(-90 269.1 107.4)">2</text>
<text x="175.2" y="109.1">18</text>
<text x="175.2" y="111.6">19</text>
<text x="203.1" y="109.1">33</text>
<text x="203.1" y="111.6">34</text>
<text x="278.7" y="111.6">3</text>
<text x="300.3" y="111.6">2</text>
<text x="309.7" y="108.7" transform="rotate(-90 309.7 108.7)">5</text>
<text x="318" y="111.6">1</text>
<text x="175.2" y="114.2">20</text>
<text x="175.2" y="116.7">21</text>
<text x="175.2" y="119.2">22</text>
<text x="203.1" y="119.2">16</text>
<text x="203.1" y="116.7">26</text>
<text x="203.1" y="114.2">35</text>
<text x="257.6" y="116.7">MP</text>
<text x="278.7" y="116.7">4</text>
<text x="300.3" y="114.2">6</text>
<text x="300.3" y="116.7">7</text>
<text x="318" y="116.7">3</text>
<text x="318" y="114.2">4</text>
<text x="175.8" y="121.8">8</text>
<text x="175.8" y="124.3">9</text>
<text x="203.1" y="121.8">24</text>
<text x="203.1" y="124.3">25</text>
<text x="269.1" y="122.7" transform="rotate(-90 269.1 122.7)">1</text>
<text x="309.7" y="121.4" transform="rotate(-90 309.7 121.4)">8</text>
<text x="190.4" y="129" transform="rotate(-90 190.4 129)">1</text>
<text x="348.5" y="149.7">3</text>
<text x="355.5" y="144.2" transform="rotate(-90 355.5 144.2)">4</text>
<text x="361.2" y="149.7">1</text>
<text x="355.5" y="156.9" transform="rotate(-90 355.5 156.9)">2</text>
</g>
<g font-size="1.3" fill="#0000c2">
<text x="210.9" y="50.8">Module decoupling</text>
<text x="243.9" y="134.6">I2C pull-ups</text>
<text x="342.9" y="177.8">Mounting (M2.5)</text>
</g>
<g font-size="1.3" fill="#0f0f0f">
<text x="53.9" y="55.8">VBUS</text>
<text x="78.7" y="71">USB_D-</text>
<text x="292.1" y="71">PMS_SET</text>
<text x="292.1" y="68.5">PMS_RESET</text>
<text x="78.7" y="73.5">USB_D+</text>
<text x="292.1" y="73.5">ESP_TX</text>
<text x="292.1" y="76.1">ESP_RX</text>
<text x="337.8" y="73.5">BTN_RIGHT</text>
<text x="208.3" y="83.7">ESP_TX</text>
<text x="339" y="83.7">BTN_LEFT</text>
<text x="208.3" y="86.2">ESP_RX</text>
<text x="208.3" y="88.8">USB_D-</text>
<text x="162.5" y="93.9">BTN_RIGHT</text>
<text x="208.3" y="91.3">USB_D+</text>
<text x="163.7" y="96.4">BTN_LEFT</text>
<text x="168.9" y="104">SDA</text>
<text x="169" y="106.6">SCL</text>
<text x="284.5" y="111.6">SDA</text>
<text x="322.6" y="111.6">SDA</text>
<text x="284.5" y="116.7">SCL</text>
<text x="322.6" y="114.2">SCL</text>
<text x="161.8" y="121.8">PMS_RESET</text>
<text x="164.3" y="124.3">PMS_SET</text>
<text x="208.3" y="124.3">LED_DIN</text>
<text x="337.6" y="149.7">LED_DIN</text>
<text x="253.9" y="153.7" transform="rotate(-90 253.9 153.7)">SDA</text>
<text x="264" y="153.6" transform="rotate(-90 264 153.6)">SCL</text>
</g>
<text font-size=".8" fill="#840000" x="356.7" y="154.6">RGB</text>
</svg>
